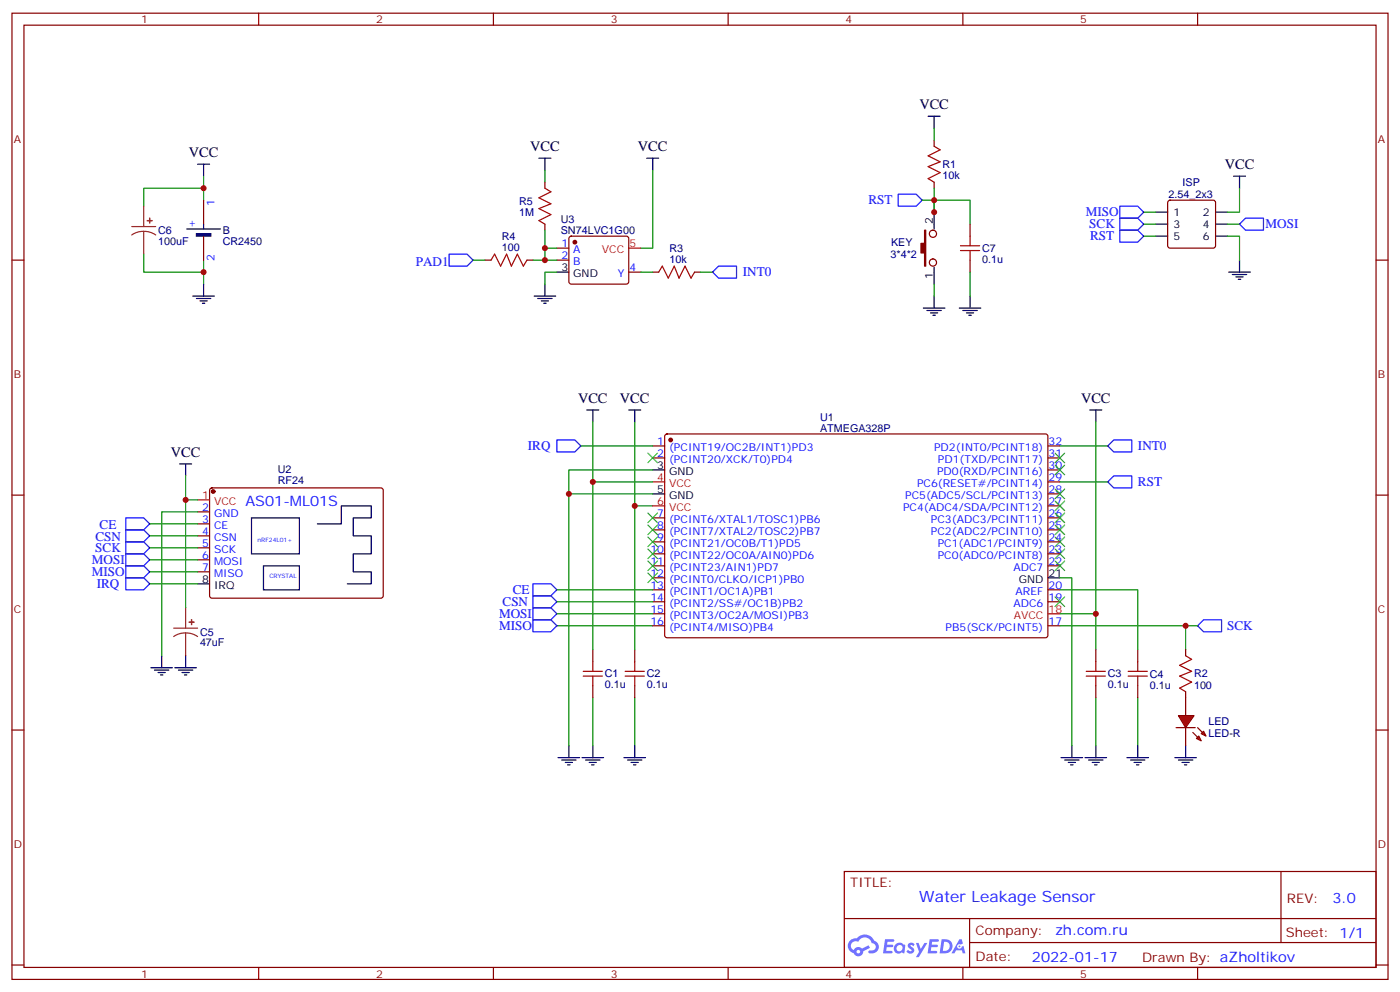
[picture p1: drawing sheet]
<svg xmlns="http://www.w3.org/2000/svg" width="412mm" height="292mm" viewBox="0 0 412 292" stroke-linecap="round" stroke-linejoin="round" font-family="sans-serif">
<g fill="none" stroke="#870000" stroke-width=".35">
<path d="M3.5 3.9h405.4v284.3h-405.4zM7.1 7.4h398.2v277.3h-398.2zM76.2 3.9v3.5M145.3 3.9v3.5M214.5 3.9v3.5M283.6 3.9v3.5M352.8 3.9v3.5M3.5 76.6h3.6M405.3 76.6h3.6M3.5 145.7h3.6M405.3 145.7h3.6M3.5 214.8h3.6"/>
<path d="M405.3 214.8h3.6M248.7 256.5h156.6v28.2h-156.6zM377.3 256.5v20.9M248.7 270.3h156.5M285.6 277.4h119.6M285.6 270.3v14.1M3.5 284h3.6M76.2 284.7v3.5M145.3 284.7v3.5M214.5 284.7v3.5M283.6 284.7v3.5M352.8 284.7v3.5"/>
<path d="M405.3 284h3.6"/>
</g>
<g fill="#5487ff">
<path d="M267.7 277.6a1.22 1.22 0 0 1 1.7 .3l-.4 .6a.47 .47 0 0 0-.3-.4 .47 .47 0 0 0-.5 .2l.1 .2a1.14 1.14 0 0 1 .8 1.8 1.14 1.14 0 0 1-1.9-.1l-.2-.1 .5-.6 .7 .4a.29 .29 0 0 0 .3-.2 .29 .29 0 0 0-.2-.3 1.04 1.04 0 0 1-.6-1.8z"/>
<path d="M260.7 276.4h2.4l.3 .2-.2 .5h-1.8l-.1 .9h1.5l.3 .4-.3 .3h-1.6l-.2 1.1 1.7 .1 .2 .3-.2 .3-2.6 .1z"/>
<path d="M273.8 276.4h2.4l.3 .2-.1 .5h-1.8l-.2 .9h1.6l.3 .4-.4 .3h-1.6l-.1 1.1 1.7 .1 .2 .3-.2 .3h-2.6z"/>
<path d="M282.6 276.4h.7l.3 1.3-.6 .3a.69 .69 0 0 0-1 .2 .69 .69 0 0 0 .4 1 .69 .69 0 0 0 .9-.6l.5-.3 .6 2.2h-.8l-.2-.8h-1.8l-.5 .8h-.8z"/>
<path d="M269.8 277.5h.8l.6 1.8 1.1-1.8h.9l-2.6 4.2h-.8l.9-1.6z"/>
<path d="M277.4 276.4l-.6 4.2h1.3a2.11 2.11 0 0 0 2.5-2.2 2.11 2.11 0 0 0-2.5-2zM278.1 277.1a1.39 1.39 0 0 1 1.7 1.5 1.39 1.39 0 0 1-1.8 1.2h-.3z"/>
<path d="M263.7 278a1.54 1.54 0 0 0-.1 2.2 1.54 1.54 0 0 0 2.2 .1l.6 .3 .3-2.3-.2-.3h-.4a1.49 1.49 0 0 0-2.4 0zM264 279a.94 .94 0 0 1 1.8 0 .94 .94 0 0 1-1.8 0z"/>
<path d="M250.4 276.8a2.18 2.18 0 0 0 1.1 3.7 1.44 1.44 0 0 0 1.6 .9 1.44 1.44 0 0 0 1.2-1.5l2-1-.5-.7-1.9 1a1.47 1.47 0 0 0-2.4 .4 1.39 1.39 0 0 1-.7-1.9 1.39 1.39 0 0 1 2-.5 2.12 2.12 0 0 1 2.2-1.3 2.12 2.12 0 0 1 1.9 1.7 1.14 1.14 0 0 1 1.1 1.4 1.14 1.14 0 0 1-1.7 .7 .43 .43 0 0 0-.5 .4 .43 .43 0 0 0 .4 .5 1.98 1.98 0 0 0 2.5-1.3 1.98 1.98 0 0 0-1.2-2.5 3.1 3.1 0 0 0-5.3-.7l-.9 .1zM252.3 280.1a.55 .55 0 0 1 1.1 0 .55 .55 0 0 1-1.1 0z"/>
<circle cx="282.6" cy="278.5" r=".26"/>
</g>
<path d="M185.2 73h3.5M58.2 147.1h3.5M192.3 141.8h3.5M192.3 148.9h3.5M308.7 180.6h3.5" fill="none" stroke="#f00" stroke-width=".35"/>
<g fill="none" stroke="#870000" stroke-width=".35">
<path d="M60 58.9v7.1M275.2 41.3v1.7M275.2 53.6v1.8M344.2 59.1l.5-.2h12.7l.5 .2 .2 .5v12.7l-.3 .5-.4 .2h-12.7l-.5-.2-.2-.5v-12.7zM60 69.5v7.1M164 76.6h3.6M164 73h3.6M167.8 69.7l.5-.2h16.2l.5 .2 .2 .5v12.7l-.2 .5-.5 .2h-16.2l-.5-.2-.2-.5v-12.7zM185.2 80.1h3.5M192.3 131.2h3.5M192.3 134.8h3.5M196 127.9l.5-.2 111.7 .1 .5 .6-.1 58.8-.6 .5-111.8-.1-.4-.6v-58.6z"/>
<path d="M308.7 131.2h3.5M308.7 134.8h3.5M308.7 138.3h3.5M58.2 150.6h3.5M58.2 154.2h3.5M58.2 157.7h3.5M62 143.8l.4-.2h50.1l.4 .7-.1 31.3-.6 .4h-50l-.5-.7v-31zM192.3 152.4h3.5M192.3 155.9h3.5M192.3 159.5h3.5M308.7 152.4h3.5M308.7 155.9h3.5"/>
<path d="M308.7 159.5h3.5M308.7 148.9h3.5M308.7 145.3h3.5M308.7 141.8h3.5M58.2 161.2h3.5M58.2 164.7h3.5M58.2 168.3h3.5M192.3 163h3.5M192.3 166.5h3.5M192.3 170h3.5M192.3 173.6h3.5M192.3 177.1h3.5"/>
<path d="M308.7 163h3.5M308.7 166.5h3.5M308.7 173.6h3.5M308.7 177.1h3.5M174.6 191.2v3.5M187 191.2v3.5M192.3 180.6h3.5M192.3 184.1h3.5M308.7 184.1h3.5M322.8 191.2v3.5M335.1 191.2v3.5M174.6 201.8v3.5"/>
<path d="M187 201.8v3.5M322.8 201.8v3.5M335.1 201.8v3.5"/>
<circle cx="274.8" cy="68.8" r="1.06"/>
<circle cx="274.8" cy="77.3" r="1.06"/>
</g>
<g fill="none" stroke="#000" stroke-width=".35">
<path d="M273.4 34.2h3.5M275.2 34.2v3.5M58.2 48.3h3.5M60 48.3v3.6M363.4 51.9h3.5M365.1 51.9v3.5M55 67.4h9.9M60 66v1.4M275.2 62.4v5M275.2 78.7v4.9M340.4 62.4h3.6M340.4 66h3.6"/>
<path d="M340.4 69.5h3.6M358.1 62.4h3.5M358.1 66h3.5M358.1 69.5h3.5M365.1 76.6v3.5M56.8 87.1h6.3M57.9 87.8h4.2M58.9 88.5h2.1M59.6 89.3h.7M60 83.6v3.5M164 80.1h3.6M272 90.7h6.3"/>
<path d="M273 91.4h4.3M274.1 92.1h2.1M274.8 92.8h.7M275.2 87.1v3.6M361.9 80.1h6.4M363 80.8h4.2M364.1 81.5h2.1M364.8 82.2h.7M52.9 136.5h3.5M54.7 136.5v3.6M172.9 120.6h3.5M174.6 120.6v3.6"/>
<path d="M185.2 120.6h3.5M187 120.6v3.6M192.3 138.3h3.5M321 120.6h3.6M322.8 120.6v3.6M74.1 152.4h14.1v10.6h-14.1zM93.5 154.2h7v-5.3h8.9v3.5h-5.3v5.3h5.3v5.3h-5.3v5.3h5.3v3.5h-7.1M192.3 145.3h3.5M58.2 171.8h3.5M77.6 166.5h10.6v7.1h-10.6zM308.7 170h3.5M44.4 196.5h6.4"/>
<path d="M45.5 197.2h4.2M46.6 197.9h2.1M47.3 198.6h.7M47.6 193v3.5M51.5 196.5h6.4M52.6 197.2h4.2M53.6 197.9h2.1M54.3 198.6h.7M54.7 193v3.5M167.6 219.4v3.6M174.6 219.4v3.6M187 219.4v3.6"/>
<path d="M315.7 219.4v3.6M322.8 219.4v3.6M335.1 219.4v3.6M164.4 223h6.3M165.5 223.7h4.2M166.5 224.4h2.1M167.2 225.1h.7M171.4 223h6.4M172.5 223.7h4.2M173.6 224.4h2.1M174.3 225.1h.7M183.8 223h6.3"/>
<path d="M184.9 223.7h4.2M185.9 224.4h2.1M186.6 225.1h.7M312.6 223h6.3M313.6 223.7h4.3M314.7 224.4h2.1M315.4 225.1h.7M319.6 223h6.4M320.7 223.7h4.2M321.7 224.4h2.1M322.4 225.1h.7M332 223h6.3"/>
<path d="M333 223.7h4.3M334.1 224.4h2.1M334.8 225.1h.7"/>
</g>
<g fill="#870000" stroke="#870000" stroke-width=".35">
<path d="M272.3 67.7h.4v10.6h-.4v-3.9h-1v-2.8h1z"/>
<circle cx="169.3" cy="71.3" r=".53"/>
<circle cx="62.8" cy="144.6" r=".53"/>
<circle cx="197.6" cy="129.5" r=".53"/>
</g>
<g fill="none" stroke="#008700" stroke-width=".35">
<path d="M60 58.9v-3.5h-17.7v5.3M60 51.9v3.5M275.2 58.9v3.5M365.1 55.4v7h-3.5M42.3 74.8v5.3h17.7v-3.5M336.9 66h3.5M336.9 62.4h3.5M336.9 69.5h3.5M361.6 69.5h3.5v7.1M361.6 66h3.5M60 80.1v3.5M275.2 83.6v3.5"/>
<path d="M174.6 124.2v17.6h17.7M187 124.2v24.7M192.3 138.3h-24.7v81.1M322.8 124.2v56.4h-10.6M44.1 154.2h14.1M44.1 157.7h14.1M54.7 140.1v7h3.5M54.7 147.1v31.8M58.2 150.6h-10.6v42.4M174.6 141.8v49.4M192.3 148.9h-5.3v42.3M312.2 141.8h14.1"/>
<path d="M44.1 161.2h14.1M44.1 164.7h14.1M44.1 168.3h14.1M44.1 171.8h14.1M164 177.1h28.3M164 173.6h28.3M312.2 173.6h22.9v17.6M312.2 170h3.5v49.4M164 184.1h28.3M164 180.6h28.3M312.2 184.1h40.6M322.8 180.6v10.6"/>
<path d="M349.2 184.1v7.1M174.6 205.3v14.1M187 205.3v14.1M322.8 205.3v14.1M335.1 205.3v14.1"/>
</g>
<g fill="none" stroke="#a10000" stroke-width=".35">
<path d="M275.2 43l1.7 1.1-3.5 1.8 3.5 1.7-3.5 1.4 3.5 1.8-3.5 1.8 1.8 1M171.8 199h5.6M171.8 197.6h5.6M174.6 194.7v2.9M174.6 199v2.8M184.1 199h5.7M184.1 197.6h5.7M187 194.7v2.9M187 199v2.8M320 199h5.6M320 197.6h5.6M322.8 194.7v2.9"/>
<path d="M322.8 199v2.8M332.3 199h5.7M332.3 197.6h5.7M335.1 194.7v2.9M335.1 199v2.8"/>
</g>
<g fill="none" stroke="#00f" stroke-width=".35">
<path d="M264.6 57.2h5.3l1.7 1.7-1.7 1.8h-5.3zM329.8 60.7h5.3l1.8 1.7-1.8 1.8h-5.3zM329.8 64.2h5.3l1.8 1.8-1.8 1.7h-5.3zM329.8 67.7h5.3l1.8 1.8-1.8 1.8h-5.3zM365.1 66l1.8-1.8h5.3v3.5h-5.3zM37 159.5h5.3l1.8 1.7-1.8 1.8h-5.3zM37 152.4h5.3l1.8 1.8-1.8 1.7h-5.3zM37 155.9h5.3l1.8 1.8-1.8 1.8h-5.3zM326.3 141.8l1.8-1.7h5.3v3.5h-5.3zM37 170h5.3l1.8 1.8-1.8 1.8h-5.3zM37 166.5h5.3l1.8 1.8-1.8 1.7h-5.3zM37 163h5.3l1.8 1.7-1.8 1.8h-5.3z"/>
<path d="M157 178.9h5.3l1.7 1.7-1.7 1.8h-5.3zM157 175.3h5.3l1.7 1.8-1.7 1.8h-5.3zM157 171.8h5.3l1.7 1.8-1.7 1.7h-5.3zM157 182.4h5.3l1.7 1.7-1.7 1.8h-5.3zM352.8 184.1l1.7-1.7h5.3v3.5h-5.3z"/>
</g>
<path d="M38.8 66.7h7.1M42.3 68.1l-1.8 .2-1.7 .8M42.3 68.1l1.9 .2 1.7 .8M42.3 60.7v6M42.3 68.1v6.7M54.7 178.9v6M51.2 184.9h7M54.7 186.3l-1.9 .2-1.6 .8M54.7 186.3l1.8 .2 1.7 .8M54.7 186.3v6.7" fill="none" stroke="#8c2424" stroke-width=".35"/>
<g fill="#8c2424" stroke="#8c2424" stroke-width=".35">
<path d="M55.7 183.1h1.4z"/>
<path d="M56.4 182.4v1.4z"/>
<path d="M43.4 64.9h1.4z"/>
<path d="M44.1 64.2v1.4z"/>
</g>
<g fill="none" stroke="#3c3" stroke-width=".35">
<path d="M190.9 133.3l2.8 2.9M193.7 133.3l-2.8 2.9M190.9 151l2.8 2.8M190.9 154.5l2.8 2.8M190.9 158l2.8 2.9M193.7 151l-2.8 2.8M193.7 154.5l-2.8 2.8M193.7 158l-2.8 2.9M310.8 158l2.8 2.9M310.8 151l2.8 2.8M310.8 154.5l2.8 2.8M313.6 158l-2.8 2.9"/>
<path d="M313.6 151l-2.8 2.8M313.6 154.5l-2.8 2.8M190.9 161.6l2.8 2.8M190.9 165.1l2.8 2.8M190.9 168.6l2.8 2.8M193.7 161.6l-2.8 2.8M193.7 165.1l-2.8 2.8M193.7 168.6l-2.8 2.8M310.8 161.6l2.8 2.8M310.8 165.1l2.8 2.8M310.8 175.7l2.8 2.8M313.6 161.6l-2.8 2.8"/>
<path d="M313.6 165.1l-2.8 2.8M313.6 175.7l-2.8 2.8"/>
</g>
<path d="M57.9 68.8h4.2v.7h-4.2z" fill="#000" stroke="#000" stroke-width=".35"/>
<g fill="#f00" stroke="#870000" stroke-width=".35">
<path d="M347.1 210.6h4.6l-2.5 3.5z"/>
<path d="M346.4 214.1h5.7z"/>
</g>
<g fill="#870000" stroke="#870000" stroke-width=".35">
<path d="M352.8 214.1l1.4 1.4z"/>
<path d="M351.4 215.5l1.4 1.5z"/>
</g>
<g fill="#f00" stroke="#870000" stroke-width=".35">
<path d="M353.8 215.9l.7-.7 .7 1.4z"/>
<path d="M352.4 217.3l.7-.7 .7 1.4z"/>
</g>
<path d="M160.5 53.6v1.8M142.9 76.6h1.7M155.2 76.6h1.8M160.5 66v1.7M285.8 66v3.5M285.8 76.6v3.5M192.3 80.1h1.7M204.6 80.1h1.8M349.2 191.2v1.8M349.2 203.6v7M349.2 214.1v5.3" fill="none" stroke="#870000" stroke-width=".35"/>
<path d="M160.5 55.4l1.8 1-3.6 1.8 3.6 1.8-3.6 1.4 3.6 1.7-3.6 1.8 1.8 1.1M144.6 76.6l1.1-1.8 1.8 3.5 1.7-3.5 1.4 3.5 1.8-3.5 1.8 3.5 1-1.7M282.9 72.3h5.7M282.9 73.7h5.7M285.8 69.5v2.8M285.8 73.7v2.9M194 80.1l1.1-1.8 1.7 3.5 1.8-3.5 1.4 3.5 1.8-3.5 1.8 3.5 1-1.7M349.2 193l1.8 1-3.5 1.8 3.5 1.8-3.5 1.4 3.5 1.7-3.5 1.8 1.7 1.1" fill="none" stroke="#a10000" stroke-width=".35"/>
<g fill="none" stroke="#000" stroke-width=".35">
<path d="M158.7 46.6h3.6M160.5 46.6v3.5M190.5 46.6h3.5M192.3 46.6v3.5M157.3 87.1h6.4M158.4 87.8h4.2M159.5 88.5h2.1M160.2 89.3h.7M160.5 83.6v3.5M282.6 90.7h6.3M283.6 91.4h4.3M284.7 92.1h2.1"/>
<path d="M285.4 92.8h.7M285.8 87.1v3.6M349.2 219.4v3.6M346.1 223h6.3M347.1 223.7h4.3M348.2 224.4h2.1M348.9 225.1h.7"/>
</g>
<path d="M310.8 136.9l2.8 2.8M310.8 133.3l2.8 2.9M313.6 136.9l-2.8 2.8M313.6 133.3l-2.8 2.9M310.8 143.9l2.8 2.9M310.8 147.5l2.8 2.8M313.6 143.9l-2.8 2.9M313.6 147.5l-2.8 2.8" fill="none" stroke="#3c3" stroke-width=".35"/>
<path d="M132.3 74.8h5.3l1.7 1.8-1.7 1.7h-5.3zM209.9 80.1l1.8-1.8h5.3v3.5h-5.3zM164 129.5h5.3l1.8 1.7-1.8 1.8h-5.3zM326.3 131.2l1.8-1.7h5.3v3.5h-5.3z" fill="none" stroke="#00f" stroke-width=".35"/>
<g fill="none" stroke="#008700" stroke-width=".35">
<path d="M275.2 37.7v3.6M160.5 50.1v3.5M192.3 50.1v22.9h-3.6M271.6 58.9h14.2v7.1M275.2 55.4v7M139.3 76.6h3.6M157 76.6h3.5M160.5 67.7v8.9h3.5M160.5 73h3.5M164 80.1h-3.5v3.5M188.7 80.1h3.6M206.4 80.1h3.5"/>
<path d="M285.8 80.1v7M171.1 131.2h21.2M312.2 131.2h14.1M167.6 145.3h24.7"/>
</g>
<g fill="#c00">
<circle cx="349.3" cy="184.1" r=".88"/>
<circle cx="322.8" cy="180.6" r=".88"/>
<circle cx="167.6" cy="145.3" r=".88"/>
<circle cx="174.6" cy="141.8" r=".88"/>
<circle cx="187" cy="148.9" r=".88"/>
<circle cx="54.7" cy="147.1" r=".88"/>
<circle cx="60" cy="55.4" r=".88"/>
<circle cx="60" cy="80.1" r=".88"/>
<circle cx="275.2" cy="58.9" r=".88"/>
<circle cx="160.5" cy="73" r=".88"/>
<circle cx="160.5" cy="76.6" r=".88"/>
<circle cx="275.2" cy="62.4" r=".88"/>
</g>
<text font-size="4.6" fill="#00f" x="270.8" y="265.5">Water Leakage Sensor</text>
<g font-size="4.2">
<text x="270.8" y="32.1">VCC</text>
<text x="55.6" y="46.2">VCC</text>
<text x="156.2" y="44.4">VCC</text>
<text x="187.9" y="44.4">VCC</text>
<text x="360.8" y="49.7">VCC</text>
<text x="170.3" y="118.5">VCC</text>
<text x="182.6" y="118.5">VCC</text>
<text x="318.4" y="118.5">VCC</text>
<text x="50.3" y="134.4">VCC</text>
</g>
<g font-size="4.2" fill="#00f">
<text x="72.3" y="148.9">AS01-ML01S</text>
<text x="392.5" y="265.7">3.0</text>
<text x="310.9" y="275.3">zh.com.ru</text>
<text x="304" y="283.1">2022-01-17</text>
</g>
<g font-size="3.9" fill="#00f">
<text x="255.8" y="60.1">RST</text>
<text x="319.9" y="63.6">MISO</text>
<text x="320.9" y="67.1">SCK</text>
<text x="321.1" y="70.7">RST</text>
<text x="372.8" y="67.1">MOSI</text>
<text x="122.5" y="78.3">PAD1</text>
<text x="218.8" y="81.3">INT0</text>
<text x="155.5" y="132.4">IRQ</text>
<text x="335.2" y="132.4">INT0</text>
<text x="335.2" y="143">RST</text>
<text x="29.3" y="155.5">CE</text>
<text x="28.1" y="159.1">CSN</text>
<text x="27" y="166.1">MOSI</text>
<text x="28.1" y="162.6">SCK</text>
<text x="27" y="169.6">MISO</text>
<text x="28.5" y="173.2">IRQ</text>
<text x="148" y="178.3">CSN</text>
<text x="151.1" y="174.7">CE</text>
<text x="147" y="181.8">MOSI</text>
<text x="147" y="185.3">MISO</text>
<text x="361.5" y="185.3">SCK</text>
</g>
<g font-size="3.9" fill="#800">
<text x="250.5" y="261.1">TITLE:</text>
<text x="379.1" y="265.7">REV:</text>
<text x="287.4" y="275.3">Company:</text>
<text x="378.7" y="275.9">Sheet: 1/1</text>
<text x="287.4" y="282.9">Date:</text>
<text x="336.4" y="283">Drawn By: aZholtikov</text>
</g>
<g font-size="3.2" fill="#800">
<text x="41.6" y="6.9">1</text>
<text x="110.8" y="6.9">2</text>
<text x="179.9" y="6.9">3</text>
<text x="249.1" y="6.9">4</text>
<text x="318.2" y="6.9">5</text>
<text x="4.1" y="42">A</text>
<text x="405.9" y="42">A</text>
<text x="4.1" y="111.1">B</text>
<text x="405.9" y="111.1">B</text>
<text x="4.1" y="180.3">C</text>
<text x="405.9" y="180.3">C</text>
<text x="4.1" y="249.4">D</text>
<text x="405.9" y="249.4">D</text>
<text x="41.6" y="287.7">1</text>
<text x="110.8" y="287.7">2</text>
<text x="179.9" y="287.7">3</text>
<text x="249.1" y="287.7">4</text>
<text x="318.2" y="287.7">5</text>
</g>
<g font-size="3.2" fill="#000080">
<text x="277.6" y="52.7">10k</text>
<text x="277.6" y="49.5">R1</text>
<text x="344.2" y="58.3">2.54_2x3</text>
<text x="348.4" y="54.7">ISP</text>
<text x="152.9" y="63.6">1M</text>
<text x="152.9" y="60.4">R5</text>
<text x="165.2" y="65.6">U3</text>
<text x="46.6" y="72">100uF</text>
<text x="46.6" y="68.9">C6</text>
<text x="65.6" y="72">CR2450</text>
<text x="65.6" y="68.8">B</text>
<text x="147.8" y="70.6">R4</text>
<text x="165.2" y="68.9">SN74LVC1G00</text>
<text x="147.8" y="73.7">100</text>
<text x="197.2" y="77.3">10k</text>
<text x="197.2" y="74.1">R3</text>
<text x="262.3" y="75.9">3*4*2</text>
<text x="262.5" y="72.4">KEY</text>
<text x="289.3" y="77.3">0.1u</text>
<text x="289.3" y="74.2">C7</text>
<text x="241.6" y="123.8">U1</text>
<text x="241.6" y="127">ATMEGA328P</text>
<text x="81.8" y="142.5">RF24</text>
<text x="81.8" y="139.3">U2</text>
<text x="58.9" y="190.1">47uF</text>
<text x="58.9" y="187.1">C5</text>
<text x="178.2" y="202.5">0.1u</text>
<text x="178.2" y="199.3">C1</text>
<text x="190.5" y="202.5">0.1u</text>
<text x="190.5" y="199.3">C2</text>
<text x="326.3" y="202.5">0.1u</text>
<text x="326.3" y="199.3">C3</text>
<text x="338.7" y="202.6">0.1u</text>
<text x="338.7" y="199.4">C4</text>
<text x="351.7" y="202.7">100</text>
<text x="351.7" y="199.4">R2</text>
<text x="356" y="213.5">LED</text>
<text x="356" y="216.8">LED-R</text>
</g>
<g font-size="3.2" fill="#00f">
<text x="63.1" y="60.7" transform="rotate(-90 63.1 60.7)">1</text>
<text x="57.5" y="67.2" transform="rotate(-90 57.5 67.2)">+</text>
<text x="63.1" y="76.8" transform="rotate(-90 63.1 76.8)">2</text>
<text x="165.4" y="76.2">2</text>
<text x="165.4" y="72.7">1</text>
<text x="168.9" y="78">B</text>
<text x="168.9" y="74.4">A</text>
<text x="181.9" y="81.5">Y</text>
<text x="185.4" y="79.7">4</text>
<text x="193.6" y="130.9">1</text>
<text x="308.9" y="130.9">32</text>
<text x="193.6" y="134.4">2</text>
<text x="197.1" y="132.6">(PCINT19/OC2B/INT1)PD3</text>
<text x="197.1" y="136.2">(PCINT20/XCK/T0)PD4</text>
<text x="275.2" y="132.6">PD2(INT0/PCINT18)</text>
<text x="276.3" y="136.2">PD1(TXD/PCINT17)</text>
<text x="308.9" y="137.9">30</text>
<text x="308.9" y="134.4">31</text>
<text x="270.1" y="143.2">PC6(RESET#/PCINT14)</text>
<text x="276" y="139.7">PD0(RXD/PCINT16)</text>
<text x="308.9" y="141.5">29</text>
<text x="266.6" y="146.8">PC5(ADC5/SCL/PCINT13)</text>
<text x="308.9" y="148.5">27</text>
<text x="308.9" y="145">28</text>
<text x="59.5" y="150.3">2</text>
<text x="59.5" y="153.8">3</text>
<text x="63" y="152">GND</text>
<text x="63" y="155.6">CE</text>
<text x="193.6" y="152">7</text>
<text x="193.6" y="155.6">8</text>
<text x="197.1" y="153.8">(PCINT6/XTAL1/TOSC1)PB6</text>
<text x="266" y="150.3">PC4(ADC4/SDA/PCINT12)</text>
<text x="274.2" y="153.8">PC3(ADC3/PCINT11)</text>
<text x="308.9" y="155.6">25</text>
<text x="308.9" y="152">26</text>
<text x="59.5" y="157.3">4</text>
<text x="59.5" y="160.9">5</text>
<text x="63" y="159.1">CSN</text>
<text x="193.6" y="159.1">9</text>
<text x="197.1" y="157.3">(PCINT7/XTAL2/TOSC2)PB7</text>
<text x="197.1" y="160.9">(PCINT21/OC0B/T1)PD5</text>
<text x="274.2" y="157.3">PC2(ADC2/PCINT10)</text>
<text x="276.2" y="160.9">PC1(ADC1/PCINT9)</text>
<text x="308.9" y="159.1">24</text>
<text x="59.5" y="164.4">6</text>
<text x="59.5" y="167.9">7</text>
<text x="63" y="162.6">SCK</text>
<text x="63" y="166.2">MOSI</text>
<text x="191.6" y="162.6">10</text>
<text x="191.6" y="166.2">11</text>
<text x="197.1" y="164.4">(PCINT22/OC0A/AIN0)PD6</text>
<text x="197.1" y="167.9">(PCINT23/AIN1)PD7</text>
<text x="276.2" y="164.4">PC0(ADC0/PCINT8)</text>
<text x="298.5" y="167.9">ADC7</text>
<text x="308.9" y="166.2">22</text>
<text x="308.9" y="162.6">23</text>
<text x="63" y="169.7">MISO</text>
<text x="191.6" y="169.7">12</text>
<text x="191.6" y="173.2">13</text>
<text x="197.1" y="171.4">(PCINT0/CLKO/ICP1)PB0</text>
<text x="308.9" y="173.2">20</text>
<text x="191.6" y="176.7">14</text>
<text x="197.1" y="175">(PCINT1/OC1A)PB1</text>
<text x="197.1" y="178.5">(PCINT2/SS#/OC1B)PB2</text>
<text x="298.5" y="178.5">ADC6</text>
<text x="299.2" y="175">AREF</text>
<text x="308.9" y="176.7">19</text>
<text x="191.6" y="180.3">15</text>
<text x="191.6" y="183.8">16</text>
<text x="197.1" y="182">(PCINT3/OC2A/MOSI)PB3</text>
<text x="197.1" y="185.6">(PCINT4/MISO)PB4</text>
<text x="278.6" y="185.6">PB5(SCK/PCINT5)</text>
<text x="308.9" y="183.8">17</text>
</g>
<g font-size="3.2">
<text x="274.8" y="66" transform="rotate(-90 274.8 66)">2</text>
<text x="345.7" y="63.5">1</text>
<text x="354.3" y="63.5">2</text>
<text x="345.7" y="67">3</text>
<text x="345.7" y="70.6">5</text>
<text x="354.3" y="67">4</text>
<text x="354.3" y="70.6">6</text>
<text x="165.4" y="79.7">3</text>
<text x="168.9" y="81.5">GND</text>
<text x="274.8" y="82.1" transform="rotate(-90 274.8 82.1)">1</text>
<text x="193.6" y="137.9">3</text>
<text x="197.1" y="139.7">GND</text>
<text x="193.6" y="145">5</text>
<text x="197.1" y="146.8">GND</text>
<text x="59.5" y="171.4">8</text>
<text x="63" y="173.2">IRQ</text>
<text x="300.1" y="171.4">GND</text>
<text x="308.9" y="169.7">21</text>
</g>
<g font-size="3.2" fill="#f00">
<text x="177.3" y="74.4">VCC</text>
<text x="185.4" y="72.7">5</text>
<text x="193.6" y="141.5">4</text>
<text x="197.1" y="143.2">VCC</text>
<text x="59.5" y="146.8">1</text>
<text x="63" y="148.5">VCC</text>
<text x="193.6" y="148.5">6</text>
<text x="197.1" y="150.3">VCC</text>
<text x="298.6" y="182">AVCC</text>
<text x="308.9" y="180.3">18</text>
</g>
<g font-size="1.8" fill="#00f">
<text x="75.9" y="159.5">nRF24L01+</text>
<text x="79.4" y="170">CRYSTAL</text>
</g>
</svg>
